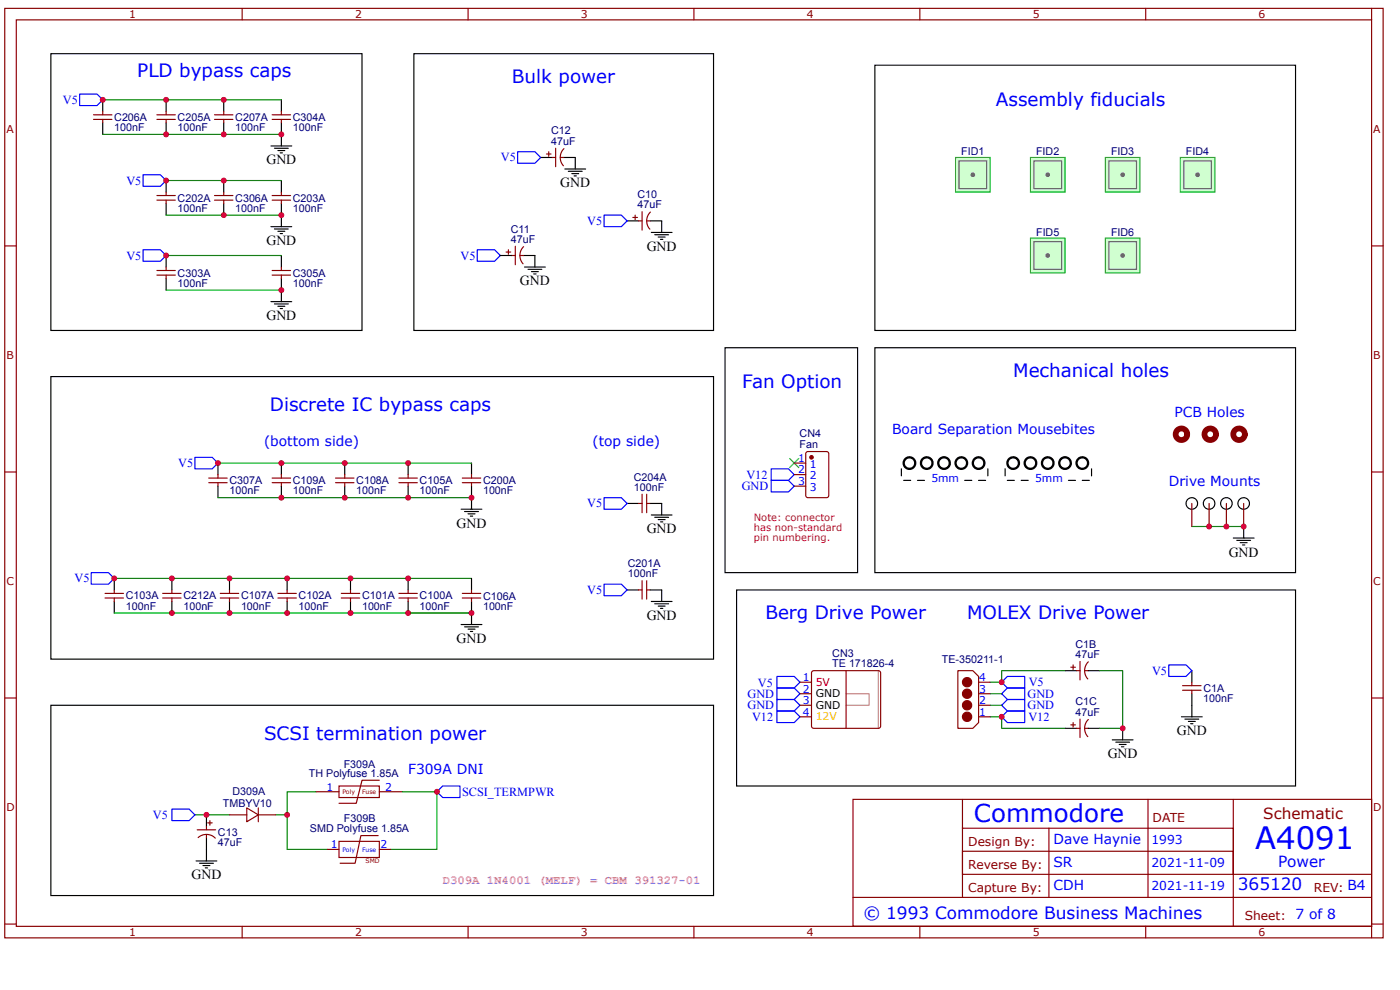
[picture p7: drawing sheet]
<svg xmlns="http://www.w3.org/2000/svg" width="297mm" height="210mm" viewBox="0 0 297 210" stroke-linecap="round" stroke-linejoin="round" font-family="sans-serif">
<g fill="none" stroke="#800" stroke-width=".24">
<path d="M1 1.8h292.4v197h-292.4zM3.5 4.2h287.5v192.2h-287.5zM51.4 1.8v2.4M99.3 1.8v2.4M147.2 1.8v2.4M195.1 1.8v2.4M243.1 1.8v2.4M291 1.8v2.4M19.8 25.3h3.9M19.8 24.3h3.9M21.8 23.6v.7M21.8 25.3v.8"/>
<path d="M33.3 25.3h3.9M33.3 24.3h3.9M35.2 23.6v.7M35.2 25.3v.8M45.5 25.3h3.9M45.5 24.3h3.9M47.5 23.6v.7M47.5 25.3v.8M57.7 25.3h3.9M57.7 24.3h3.9M59.7 23.6v.7M59.7 25.3v.8"/>
<path d="M115.9 32.7h1M116.4 32.2v.9M117.1 33.4h.8M117.9 31.4v3.9M118.9 33.4h.7M119.6 31.5a2.63 2.63 0 0 0-.1 3.6M1 52.1h2.5M33.3 41.5h3.9M33.3 42.4h3.9M33.3 58.3h3.9M33.3 57.3h3.9M35.2 40.7v.8"/>
<path d="M35.2 42.4v.8M35.2 56.6v.7M35.2 58.3v.8M45.5 41.5h3.9M45.5 42.4h3.9M47.5 40.7v.8M47.5 42.4v.8M57.7 41.5h3.9M57.7 42.4h3.9M57.7 58.3h3.9M57.7 57.3h3.9M59.7 40.7v.8"/>
<path d="M59.7 42.4v.8M59.7 56.6v.7M59.7 58.3v.8M107.4 53.4h.9M107.9 52.9v1M108.6 54.2h.7M109.3 52.2v3.9M110.3 54.2h.7M111.1 52.3a2.63 2.63 0 0 0-.1 3.6M134.3 46.1h.9M134.8 45.6v1M135.5 46.8h.7"/>
<path d="M136.2 44.9v3.9M137.2 46.8h.7M138 45a2.63 2.63 0 0 0-.1 3.6M291 52.1h2.4M1 100.1h2.5M44.3 102.3h3.9M44.3 101.4h3.9M46.2 100.6v.8M46.2 102.3v.8M57.7 102.3h3.9M57.7 101.4h3.9M59.7 100.6v.8"/>
<path d="M59.7 102.3v.8M71.2 102.3h3.9M71.2 101.4h3.9M73.1 100.6v.8M73.1 102.3v.8M84.6 102.3h3.9M84.6 101.4h3.9M86.6 100.6v.8M86.6 102.3v.8M98.1 102.3h3.9M98.1 101.4h3.9M100 100.6v.8"/>
<path d="M100 102.3v.8M135.5 106.7h.7M136.2 104.8v3.9M137.2 104.8v3.9M137.2 106.7h.7M252.8 106.7v4.9M256.5 106.7v4.9M260.2 106.7v4.9M263.8 106.7v4.9M291 100.1h2.4M22.3 125.8h3.9M22.3 126.8h3.9"/>
<path d="M24.2 125.1v.7M24.2 126.8v.7M34.5 125.8h3.9M34.5 126.8h3.9M36.5 125.1v.7M36.5 126.8v.7M46.7 125.8h3.9M46.7 126.8h3.9M48.7 125.1v.7M48.7 126.8v.7M59 125.8h3.9M59 126.8h3.9"/>
<path d="M60.9 125.1v.7M60.9 126.8v.7M72.4 125.8h3.9M72.4 126.8h3.9M74.4 125.1v.7M74.4 126.8v.7M84.6 125.8h3.9M84.6 126.8h3.9M86.6 125.1v.7M86.6 126.8v.7M98.1 125.8h3.9M98.1 126.8h3.9"/>
<path d="M100 125.1v.7M100 126.8v.7M135.5 125.1h.7M136.2 123.1v3.9M137.2 123.1v3.9M137.2 125.1h.7M1 148h2.5M227.2 153.7h.9M227.2 141.5h.9M227.7 141v.9M227.7 153.2v1M228.4 154.4h.7"/>
<path d="M228.4 142.2h.7M229.1 140.2v3.9M229.1 152.5v3.9M230.1 154.4h.7M230.1 142.2h.7M230.9 152.5a2.63 2.63 0 0 0-.1 3.7M230.9 140.3a2.63 2.63 0 0 0-.1 3.6M250.9 146.3h3.9M250.9 145.4h3.9M252.8 144.6v.8M252.8 146.3v.8M291 148h2.4"/>
<path d="M41.8 175.9h4M42 177.6a2.63 2.63 0 0 1 3.7 .1M43.8 175.2v.7M43.8 176.9v.7M44 174.5h1M44.5 174v1M48.7 172.8h3.7M52.4 171.3l2.4 1.5-2.4 1.4zM54.8 172.8h3.7M54.8 171.3v2.9M67 167.9h4.9M71.9 166.6h8.6v2.5h-8.6z"/>
<path d="M71.9 178.4h8.6v3.4h-8.6zM80.2 177.2h-3.6l-1.3 5.8h-3.1M80.5 165.4h-3.7l-1.2 4.9h-3.7M80.5 167.9h4.9M181 169.5h110v26.9h-110zM204.2 175.6h57.4v14.7h-57.4zM204.2 169.5v6.1M222.5 175.6v14.7M243.6 169.5v20.8M261.6 169.5v15.9h29.4M1 195.9h2.5M51.4 196.4v2.4"/>
<path d="M69.5 180.1h2.4M80.5 180.1h2.4M99.3 196.4v2.4M147.2 196.4v2.4M181 190.3h23.2M195.1 196.4v2.4M204.2 180.5h57.4v4.9h-57.4zM243.1 196.4v2.4M291 196.4v2.4M291 195.9h2.4M291 190.3h-29.4v6.1"/>
</g>
<g fill="none" stroke="#000" stroke-width=".24">
<path d="M10.8 11.4h66v58.7h-66zM87.8 11.4h63.6v58.7h-63.6zM185.6 13.8h89.2v56.3h-89.2zM21.8 21.2v2.4M21.8 26.1v2.4M35.2 21.2v2.4M35.2 26.1v2.4M35.2 38.3v2.4M47.5 21.2v2.4M47.5 26.1v2.4M47.5 38.3v2.4M57.5 30.9h4.4"/>
<path d="M58.2 31.4h3M59 31.9h1.4M59.4 32.4h.5M59.7 21.2v2.4M59.7 26.1v4.8M59.7 38.3v2.4M114.7 33.4h2.4M119.6 33.4h2.4v2.4M119.8 35.8h4.4M120.6 36.3h2.9M121.3 36.8h1.5M121.8 37.3h.5"/>
<path d="M35.2 43.2v2.4M35.2 54.2v2.4M35.2 59.1v2.4M47.5 43.2v2.4M57.5 48.1h4.4M58.2 48.5h3M59 49h1.4M59.4 49.5h.5M59.7 43.2v4.9M59.7 54.2v2.4M59.7 59.1v4.8M106.1 54.2h2.5"/>
<path d="M111 54.2h2.5v2.4M111.3 56.6h4.4M112 57.1h2.9M112.7 57.6h1.5M113.2 58.1h.5M133 46.8h2.5M137.9 46.8h2.5v2.5M138.2 49.3h4.4M138.9 49.8h2.9M139.6 50.3h1.5M140.1 50.7h.5M10.8 79.8h140.6v59.9h-140.6z"/>
<path d="M57.5 63.9h4.4M58.2 64.4h3M59 64.9h1.4M59.4 65.4h.5M185.6 73.7h89.2v47.7h-89.2zM46.2 98.2v2.4M59.7 98.2v2.4M73.1 98.2v2.4M86.6 98.2v2.4M100 98.2v2.4M46.2 103.1v2.4M59.7 103.1v2.4"/>
<path d="M73.1 103.1v2.4M86.6 103.1v2.4M97.8 108h4.4M98.6 108.4h2.9M99.3 108.9h1.5M99.8 109.4h.5M100 103.1v4.9M133 106.7h2.5M137.9 106.7h2.5v2.5M138.2 109.2h4.4M138.9 109.7h2.9M139.6 110.2h1.5"/>
<path d="M140.1 110.6h.5M261.6 114.1h4.4M262.4 114.6h2.9M263.1 115h1.5M263.6 115.5h.5M263.8 111.6v2.5M24.2 122.6v2.5M24.2 127.5v2.5M36.5 122.6v2.5M36.5 127.5v2.5M48.7 122.6v2.5M48.7 127.5v2.5"/>
<path d="M60.9 122.6v2.5M60.9 127.5v2.5M74.4 122.6v2.5M74.4 127.5v2.5M86.6 122.6v2.5M86.6 127.5v2.5M97.8 132.4h4.4M98.6 132.9h2.9M99.3 133.4h1.5M99.8 133.9h.5M100 122.6v2.5M100 127.5v4.9"/>
<path d="M133 125.1h2.5M137.9 125.1h2.5v2.4M138.2 127.5h4.4M138.9 128h2.9M139.6 128.5h1.5M140.1 129h.5M156.3 125.1h118.5v41.5h-118.5zM10.8 149.5h140.6v40.4h-140.6zM225.9 154.4h2.5M225.9 142.2h2.5M230.8 154.4h2.5M230.8 142.2h2.5"/>
<path d="M236 156.9h4.4M236.7 157.3h2.9M237.4 157.8h1.5M237.9 158.3h.5M238.2 154.4v2.5M250.6 152h4.4M251.4 152.5h2.9M252.1 152.9h1.5M252.6 153.4h.5M252.8 142.2v2.4M252.8 147.1v4.9M43.8 172.8v2.4"/>
<path d="M43.8 177.6v4.9M41.6 182.5h4.4M42.3 183h3M43.1 183.5h1.4M43.6 184h.4"/>
<circle cx="252.8" cy="106.7" r="1.22"/>
<circle cx="256.5" cy="106.7" r="1.22"/>
<circle cx="260.2" cy="106.7" r="1.22"/>
<circle cx="263.8" cy="106.7" r="1.22"/>
</g>
<g fill="none" stroke="#080" stroke-width=".24">
<path d="M21.8 28.5h37.9M21.8 21.2h37.9M35.2 38.3h24.5M35.2 45.6h24.5M35.2 54.2h24.5M35.2 61.5h24.5M46.2 98.2h53.8M46.2 105.5h53.8M252.8 111.6h11M24.2 130h75.8M24.2 122.6h75.8M210.1 152h2.4v2.4h13.4"/>
<path d="M210.1 147.1h2.4M210.1 149.5h2.4M225.9 142.2h-13.4v2.4h-2.4M233.3 142.2h4.9v12.2h-4.9M41.4 172.8h7.3M58.5 172.8h2.4M67 167.9h-6.1v12.2h8.6M85.4 167.9h7.3v12.2h-9.8"/>
</g>
<g fill="none" stroke="#00f" stroke-width=".24">
<path d="M16.9 19.9h3.7l1.2 1.3-1.2 1.2h-3.7zM30.3 37.1h3.7l1.2 1.2-1.2 1.2h-3.7zM109.8 32.2h3.7l1.2 1.2-1.2 1.2h-3.7zM30.3 52.9h3.7l1.2 1.3-1.2 1.2h-3.7zM101.3 52.9h3.6l1.2 1.3-1.2 1.2h-3.6zM128.1 45.6h3.7l1.2 1.2-1.2 1.3h-3.7zM41.4 97h3.6l1.2 1.2-1.2 1.2h-3.6zM128.1 105.5h3.7l1.2 1.2-1.2 1.3h-3.7zM19.3 121.4h3.7l1.2 1.2-1.2 1.3h-3.7zM128.1 123.9h3.7l1.2 1.2-1.2 1.2h-3.7zM212.5 149.5l1.2-1.2h3.7v2.4h-3.7zM213.7 143.4h3.7v2.5h-3.7l-1.2-1.3z"/>
<path d="M213.7 150.7h3.7v2.5h-3.7l-1.2-1.2zM213.7 145.9h3.7v2.4h-3.7l-1.2-1.2zM248 141h3.6l1.2 1.2-1.2 1.2h-3.6zM36.5 171.5h3.6l1.3 1.3-1.3 1.2h-3.6zM92.7 167.9l1.2-1.3h3.7v2.5h-3.7z"/>
</g>
<path d="M251.9 92.1a1.22 1.22 0 0 0-1.8-1.1 1.22 1.22 0 0 0-.1 2.1 1.22 1.22 0 0 0 1.9-.9M258 92.1a1.22 1.22 0 0 0-1.8-1.1 1.22 1.22 0 0 0-.1 2.1 1.22 1.22 0 0 0 1.9-.9M264.1 92.1a1.22 1.22 0 0 0-1.8-1.1 1.22 1.22 0 0 0-.1 2.1 1.22 1.22 0 0 0 1.9-.9" fill="none" stroke="#840000" stroke-width="1.2"/>
<g fill="none" stroke="#000" stroke-width=".49">
<circle cx="192.9" cy="98.2" r="1.22"/>
<circle cx="196.6" cy="98.2" r="1.22"/>
<circle cx="200.3" cy="98.2" r="1.22"/>
<circle cx="203.9" cy="98.2" r="1.22"/>
<circle cx="207.6" cy="98.2" r="1.22"/>
<circle cx="214.9" cy="98.2" r="1.22"/>
<circle cx="218.6" cy="98.2" r="1.22"/>
<circle cx="222.3" cy="98.2" r="1.22"/>
<circle cx="225.9" cy="98.2" r="1.22"/>
<circle cx="229.6" cy="98.2" r="1.22"/>
</g>
<g fill="#000">
<path d="M191.1 99.3l.3 .1v1.5l-.2 .1-.1-.1zM191.6 101.8l1.6-.1 .1 .1-.1 .2h-1.5zM194.6 101.8l1.5-.1 .1 .1-.1 .2h-1.4z"/>
<path d="M209.5 99.3l.2 .1v1.5l-.1 .1-.2-.1zM207.5 101.8l1.6-.1 .1 .1-.1 .2h-1.5zM204.6 101.8l1.5-.1 .2 .1-.2 .2h-1.4z"/>
<path d="M213.1 99.3l.3 .1v1.5l-.2 .1-.1-.1zM213.6 101.8l1.6-.1 .1 .1-.1 .2h-1.5zM216.6 101.8l1.5-.1 .1 .1-.1 .2h-1.4z"/>
<path d="M231.5 99.3l.2 .1v1.5l-.1 .1-.1-.1zM229.5 101.8l1.6-.1 .1 .1-.1 .2h-1.5zM226.6 101.8l1.5-.1 .2 .1-.2 .2h-1.4z"/>
</g>
<path d="M202.7 33.4h7.4v7.3h-7.4z" fill="#d0ffd0"/>
<path d="M202.7 33.4h7.4v7.3h-7.4z" fill="none" stroke="#0c3" stroke-width=".24"/>
<circle cx="206.4" cy="37.1" r=".24" fill="#c0c0c0"/>
<circle cx="206.4" cy="37.1" r=".24" fill="none" stroke="#666" stroke-width=".49"/>
<path d="M203.5 34.1h5.8v5.9h-5.8z" fill="none" stroke="#666" stroke-width=".24"/>
<path d="M218.6 33.4h7.3v7.3h-7.3z" fill="#d0ffd0"/>
<path d="M218.6 33.4h7.3v7.3h-7.3z" fill="none" stroke="#0c3" stroke-width=".24"/>
<circle cx="222.3" cy="37.1" r=".24" fill="#c0c0c0"/>
<circle cx="222.3" cy="37.1" r=".24" fill="none" stroke="#666" stroke-width=".49"/>
<path d="M219.3 34.1h5.9v5.9h-5.9z" fill="none" stroke="#666" stroke-width=".24"/>
<path d="M234.5 33.4h7.3v7.3h-7.3z" fill="#d0ffd0"/>
<path d="M234.5 33.4h7.3v7.3h-7.3z" fill="none" stroke="#0c3" stroke-width=".24"/>
<circle cx="238.2" cy="37.1" r=".24" fill="#c0c0c0"/>
<circle cx="238.2" cy="37.1" r=".24" fill="none" stroke="#666" stroke-width=".49"/>
<path d="M235.2 34.1h5.9v5.9h-5.9z" fill="none" stroke="#666" stroke-width=".24"/>
<path d="M250.4 33.4h7.3v7.3h-7.3z" fill="#d0ffd0"/>
<path d="M250.4 33.4h7.3v7.3h-7.3z" fill="none" stroke="#0c3" stroke-width=".24"/>
<circle cx="254.1" cy="37.1" r=".24" fill="#c0c0c0"/>
<circle cx="254.1" cy="37.1" r=".24" fill="none" stroke="#666" stroke-width=".49"/>
<path d="M251.1 34.1h5.9v5.9h-5.9z" fill="none" stroke="#666" stroke-width=".24"/>
<path d="M218.6 50.5h7.3v7.3h-7.3z" fill="#d0ffd0"/>
<path d="M218.6 50.5h7.3v7.3h-7.3z" fill="none" stroke="#0c3" stroke-width=".24"/>
<circle cx="222.3" cy="54.2" r=".24" fill="#c0c0c0"/>
<circle cx="222.3" cy="54.2" r=".24" fill="none" stroke="#666" stroke-width=".49"/>
<path d="M219.3 51.2h5.9v5.9h-5.9z" fill="none" stroke="#666" stroke-width=".24"/>
<path d="M234.5 50.5h7.3v7.3h-7.3z" fill="#d0ffd0"/>
<path d="M234.5 50.5h7.3v7.3h-7.3z" fill="none" stroke="#0c3" stroke-width=".24"/>
<circle cx="238.2" cy="54.2" r=".24" fill="#c0c0c0"/>
<circle cx="238.2" cy="54.2" r=".24" fill="none" stroke="#666" stroke-width=".49"/>
<path d="M235.2 51.2h5.9v5.9h-5.9z" fill="none" stroke="#666" stroke-width=".24"/>
<path d="M153.8 73.7h28.1v47.7h-28.1zM204.2 151.9a.71 .71 0 0 1 1.2 .2 .71 .71 0 0 1-1.2-.2z" fill="none" stroke="#000" stroke-width=".24"/>
<path d="M163.6 99.4h3.7l1.2 1.2-1.2 1.2h-3.7zM164.8 143.4h3.7l1.2 1.2-1.2 1.3h-3.7zM164.8 150.7h3.7l1.2 1.3-1.2 1.2h-3.7zM164.8 148.3h3.7l1.2 1.2-1.2 1.2h-3.7zM164.8 145.9h3.7l1.2 1.2-1.2 1.2h-3.7z" fill="none" stroke="#00f" stroke-width=".24"/>
<circle cx="205.2" cy="149.5" r=".98" fill="#800"/>
<circle cx="205.2" cy="149.5" r=".98" fill="none" stroke="#800" stroke-width=".24"/>
<circle cx="205.2" cy="147.1" r=".98" fill="#800"/>
<circle cx="205.2" cy="147.1" r=".98" fill="none" stroke="#800" stroke-width=".24"/>
<circle cx="205.2" cy="144.6" r=".98" fill="#800"/>
<circle cx="205.2" cy="144.6" r=".98" fill="none" stroke="#800" stroke-width=".24"/>
<circle cx="205.2" cy="152" r=".98" fill="#800"/>
<g fill="none" stroke="#800" stroke-width=".24">
<path d="M171.1 95.9l.3-.2h3.9l.5 .3v9l-.3 .5h-4.1l-.4-.3-.1-9zM203.2 142.2h3.2l1.2 1.2v9.8l-1.2 1.2h-3.2zM207.6 144.6h2.5M207.6 147.1h2.5M207.6 149.5h2.5M207.6 152h2.5"/>
<circle cx="205.2" cy="152" r=".98"/>
</g>
<path d="M167.5 97.2l2 2zM169.5 97.2l-2 2z" fill="#000"/>
<path d="M167.5 97.2l2 2M169.5 97.2l-2 2" fill="none" stroke="#3c3" stroke-width=".24"/>
<path d="M163.6 101.8h3.7l1.2 1.3-1.2 1.2h-3.7z" fill="none" stroke="#00f" stroke-width=".24"/>
<circle cx="172.2" cy="97" r=".37" fill="#800"/>
<g fill="none" stroke="#800" stroke-width=".24">
<path d="M168.5 98.2h2.4M168.5 100.6h2.4M168.5 103.1h2.4M169.7 144.6h2.5M169.7 147.1h2.5M169.7 149.5h2.5M169.7 152h2.5M172.3 142.3l.3-.1h13.7l.4 .1 .1 .4v11.2l-.1 .4-.4 .1h-13.7l-.3-.1-.1-.4v-11.2zM179.5 142.2v12.2"/>
<circle cx="172.2" cy="97" r=".37"/>
</g>
<path d="M179.5 147.1h4.9v2.4h-4.9M186.3 142.2v12.2" fill="none" stroke="#b88" stroke-width=".24"/>
<g fill="#c00">
<circle cx="212.5" cy="144.6" r=".61"/>
<circle cx="212.5" cy="152" r=".61"/>
<circle cx="86.6" cy="130" r=".61"/>
<circle cx="35.2" cy="54.2" r=".61"/>
<circle cx="21.8" cy="21.2" r=".61"/>
<circle cx="46.2" cy="98.2" r=".61"/>
<circle cx="100" cy="130" r=".61"/>
<circle cx="35.2" cy="21.2" r=".61"/>
<circle cx="35.2" cy="28.5" r=".61"/>
<circle cx="47.5" cy="21.2" r=".61"/>
<circle cx="47.5" cy="28.5" r=".61"/>
<circle cx="59.7" cy="28.5" r=".61"/>
<circle cx="59.7" cy="45.6" r=".61"/>
<circle cx="47.5" cy="38.3" r=".61"/>
<circle cx="47.5" cy="45.6" r=".61"/>
<circle cx="35.2" cy="38.3" r=".61"/>
<circle cx="59.7" cy="61.5" r=".61"/>
<circle cx="59.7" cy="98.2" r=".61"/>
<circle cx="59.7" cy="105.5" r=".61"/>
<circle cx="73.1" cy="98.2" r=".61"/>
<circle cx="73.1" cy="105.5" r=".61"/>
<circle cx="86.6" cy="98.2" r=".61"/>
<circle cx="86.6" cy="105.5" r=".61"/>
<circle cx="100" cy="105.5" r=".61"/>
<circle cx="86.6" cy="122.6" r=".61"/>
<circle cx="74.4" cy="122.6" r=".61"/>
<circle cx="74.4" cy="130" r=".61"/>
<circle cx="60.9" cy="122.6" r=".61"/>
<circle cx="60.9" cy="130" r=".61"/>
<circle cx="48.7" cy="122.6" r=".61"/>
<circle cx="48.7" cy="130" r=".61"/>
<circle cx="36.5" cy="122.6" r=".61"/>
<circle cx="36.5" cy="130" r=".61"/>
<circle cx="24.2" cy="122.6" r=".61"/>
<circle cx="238.2" cy="154.4" r=".61"/>
<circle cx="260.2" cy="111.6" r=".61"/>
<circle cx="256.5" cy="111.6" r=".61"/>
<circle cx="263.8" cy="111.6" r=".61"/>
<circle cx="60.9" cy="172.8" r=".61"/>
<circle cx="92.7" cy="167.9" r=".61"/>
<circle cx="43.8" cy="172.8" r=".61"/>
</g>
<text font-size="6.5" fill="#00f" x="266.3" y="180.1">A4091</text>
<text font-size="5.2" fill="#00f" x="206.6" y="174.4">Commodore</text>
<g font-size="3.9" fill="#00f">
<text x="29.1" y="16.3">PLD bypass caps</text>
<text x="108.6" y="17.5">Bulk power</text>
<text x="211.3" y="22.4">Assembly fiducials</text>
<text x="157.5" y="82.3">Fan Option</text>
<text x="214.9" y="79.8">Mechanical holes</text>
<text x="57.2" y="87.2">Discrete IC bypass caps</text>
<text x="162.4" y="131.2">Berg Drive Power</text>
<text x="205.2" y="131.2">MOLEX Drive Power</text>
<text x="56" y="156.9">SCSI termination power</text>
</g>
<g font-size="3.6" fill="#00f">
<text x="262.6" y="188.6">365120</text>
<text x="183.2" y="194.8">© 1993 Commodore Business Machines</text>
</g>
<text font-size="3.3" fill="#800" x="268" y="173.6">Schematic</text>
<text font-size="3.3" fill="#00f" x="271.2" y="183.8">Power</text>
<g font-size="2.9">
<text x="56.5" y="34.9">GND</text>
<text x="118.9" y="39.7">GND</text>
<text x="56.5" y="52">GND</text>
<text x="137.2" y="53.2">GND</text>
<text x="110.3" y="60.5">GND</text>
<text x="56.5" y="67.9">GND</text>
<text x="96.9" y="111.9">GND</text>
<text x="137.2" y="113.1">GND</text>
<text x="260.7" y="118">GND</text>
<text x="137.2" y="131.4">GND</text>
<text x="96.9" y="136.3">GND</text>
<text x="249.7" y="155.9">GND</text>
<text x="235" y="160.8">GND</text>
<text x="40.6" y="186.4">GND</text>
</g>
<g font-size="2.9" fill="#00f">
<text x="249.2" y="88.4">PCB Holes</text>
<text x="56" y="94.5">(bottom side)</text>
<text x="125.7" y="94.5">(top side)</text>
<text x="189.3" y="92.1">Board Separation Mousebites</text>
<text x="248" y="103.1">Drive Mounts</text>
<text x="86.6" y="164.2">F309A DNI</text>
<text x="223.5" y="178.9">Dave Haynie</text>
<text x="223.5" y="183.8">SR</text>
<text x="223.5" y="188.6">CDH</text>
</g>
<g font-size="2.6" fill="#00f">
<text x="13.4" y="22">V5</text>
<text x="106.3" y="34.2">V5</text>
<text x="26.8" y="39.1">V5</text>
<text x="124.6" y="47.7">V5</text>
<text x="26.8" y="55">V5</text>
<text x="97.7" y="55">V5</text>
<text x="37.8" y="99">V5</text>
<text x="158.3" y="101.5">V12</text>
<text x="124.6" y="107.6">V5</text>
<text x="157.4" y="103.9">GND</text>
<text x="15.8" y="123.5">V5</text>
<text x="124.6" y="125.9">V5</text>
<text x="244.4" y="143">V5</text>
<text x="158.6" y="148">GND</text>
<text x="160.8" y="145.6">V5</text>
<text x="218" y="148">GND</text>
<text x="218.2" y="145.5">V5</text>
<text x="158.6" y="150.4">GND</text>
<text x="159.6" y="152.9">V12</text>
<text x="218" y="150.4">GND</text>
<text x="218.2" y="152.8">V12</text>
<text x="32.4" y="173.6">V5</text>
<text x="98" y="168.7">SCSI_TERMPWR</text>
<text x="244.3" y="178.9">1993</text>
<text x="244.3" y="183.8">2021-11-09</text>
<text x="244.3" y="188.6">2021-11-19</text>
</g>
<g font-size="2.6" fill="#800">
<text x="205.4" y="179.3">Design By:</text>
<text x="244.5" y="174.4">DATE</text>
<text x="205.4" y="184.1">Reverse By:</text>
<text x="205.4" y="189">Capture By:</text>
<text x="278.8" y="189">REV: B4</text>
<text x="264.1" y="195.1">Sheet: 7 of 8</text>
</g>
<text font-size="2.6" fill="#f0f" x="93.9" y="187.4">D309A 1N4001 (MELF) = CBM 391327-01</text>
<g font-size="2.3" fill="#800">
<text x="27.4" y="3.9">1</text>
<text x="75.3" y="3.9">2</text>
<text x="123.3" y="3.9">3</text>
<text x="171.2" y="3.9">4</text>
<text x="219.1" y="3.9">5</text>
<text x="267" y="3.9">6</text>
<text x="1.4" y="28.2">A</text>
<text x="291.3" y="28.2">A</text>
<text x="1.4" y="76.1">B</text>
<text x="291.3" y="76.1">B</text>
<text x="1.4" y="124">C</text>
<text x="291.3" y="124">C</text>
<text x="1.4" y="171.9">D</text>
<text x="291.3" y="171.9">D</text>
<text x="27.4" y="198.5">1</text>
<text x="75.3" y="198.5">2</text>
<text x="123.3" y="198.5">3</text>
<text x="171.2" y="198.5">4</text>
<text x="219.1" y="198.5">5</text>
<text x="267" y="198.5">6</text>
</g>
<g font-size="2.3" fill="#000080">
<text x="24.2" y="27.8">100nF</text>
<text x="24.2" y="25.7">C206A</text>
<text x="37.7" y="27.8">100nF</text>
<text x="37.7" y="25.6">C205A</text>
<text x="49.9" y="27.8">100nF</text>
<text x="49.9" y="25.6">C207A</text>
<text x="62.1" y="27.8">100nF</text>
<text x="62.1" y="25.6">C304A</text>
<text x="116.9" y="28.5">C12</text>
<text x="116.9" y="30.7">47uF</text>
<text x="203.9" y="32.9">FID1</text>
<text x="219.8" y="32.9">FID2</text>
<text x="235.7" y="32.9">FID3</text>
<text x="251.6" y="32.9">FID4</text>
<text x="135.2" y="42">C10</text>
<text x="37.7" y="44.9">100nF</text>
<text x="37.7" y="42.7">C202A</text>
<text x="49.9" y="44.9">100nF</text>
<text x="49.9" y="42.7">C306A</text>
<text x="62.1" y="44.9">100nF</text>
<text x="62.1" y="42.7">C203A</text>
<text x="135.2" y="44.1">47uF</text>
<text x="108.4" y="51.5">47uF</text>
<text x="108.4" y="49.3">C11</text>
<text x="219.8" y="50.1">FID5</text>
<text x="235.7" y="50.1">FID6</text>
<text x="37.7" y="58.7">C303A</text>
<text x="62.1" y="58.6">C305A</text>
<text x="37.7" y="60.8">100nF</text>
<text x="62.1" y="60.8">100nF</text>
<text x="169.6" y="95">Fan</text>
<text x="169.6" y="92.8">CN4</text>
<text x="134.5" y="101.9">C204A</text>
<text x="48.7" y="104.8">100nF</text>
<text x="48.7" y="102.7">C307A</text>
<text x="62.1" y="104.8">100nF</text>
<text x="62.1" y="102.6">C109A</text>
<text x="75.6" y="104.8">100nF</text>
<text x="75.6" y="102.6">C108A</text>
<text x="89" y="104.8">100nF</text>
<text x="89" y="102.6">C105A</text>
<text x="102.5" y="104.8">100nF</text>
<text x="102.5" y="102.7">C200A</text>
<text x="134.5" y="104">100nF</text>
<text x="133.2" y="122.4">100nF</text>
<text x="133.2" y="120.2">C201A</text>
<text x="26.7" y="129.3">100nF</text>
<text x="26.7" y="127.1">C103A</text>
<text x="38.9" y="129.3">100nF</text>
<text x="38.9" y="127.1">C212A</text>
<text x="51.1" y="129.3">100nF</text>
<text x="51.1" y="127.1">C107A</text>
<text x="63.4" y="129.3">100nF</text>
<text x="63.4" y="127.1">C102A</text>
<text x="76.8" y="129.3">100nF</text>
<text x="76.8" y="127.1">C101A</text>
<text x="89" y="129.3">100nF</text>
<text x="89" y="127.1">C100A</text>
<text x="102.5" y="129.3">100nF</text>
<text x="102.5" y="127.1">C106A</text>
<text x="228.2" y="137.3">C1B</text>
<text x="176.6" y="141.5">TE 171826-4</text>
<text x="176.6" y="139.3">CN3</text>
<text x="199.8" y="140.6">TE-350211-1</text>
<text x="228.2" y="139.5">47uF</text>
<text x="228.2" y="149.5">C1C</text>
<text x="255.3" y="148.8">100nF</text>
<text x="255.3" y="146.7">C1A</text>
<text x="228.2" y="151.7">47uF</text>
<text x="65.5" y="164.7">TH Polyfuse 1.85A</text>
<text x="72.9" y="162.8">F309A</text>
<text x="47.3" y="171.1">TMBYV10</text>
<text x="49.3" y="168.6">D309A</text>
<text x="46.2" y="179.4">47uF</text>
<text x="46.2" y="177.2">C13</text>
<text x="65.8" y="176.5">SMD Polyfuse 1.85A</text>
<text x="73" y="174.3">F309B</text>
</g>
<g font-size="2.3" fill="#00f">
<text x="169.4" y="97.9">1</text>
<text x="169.4" y="100.4">2</text>
<text x="171.8" y="99.2">1</text>
<text x="171.8" y="101.6">2</text>
<text x="169.4" y="102.8">3</text>
<text x="171.8" y="104">3</text>
<text x="197.6" y="102.1">5mm</text>
<text x="219.6" y="102.1">5mm</text>
<text x="170.3" y="144.4">1</text>
<text x="170.3" y="146.8">2</text>
<text x="170.3" y="149.3">3</text>
<text x="207.7" y="144.4">4</text>
<text x="207.7" y="146.8">3</text>
<text x="207.7" y="149.3">2</text>
<text x="170.3" y="151.7">4</text>
<text x="207.7" y="151.7">1</text>
<text x="69.2" y="167.6">1</text>
<text x="81.7" y="167.6">2</text>
<text x="70.2" y="179.8">1</text>
<text x="80.7" y="179.8">2</text>
</g>
<text font-size="2.3" fill="#f00" x="173.1" y="145.4">5V</text>
<g font-size="2.3">
<text x="173.1" y="147.8">GND</text>
<text x="173.1" y="150.3">GND</text>
</g>
<text font-size="2.3" fill="#fc0" x="173.1" y="152.7">12V</text>
<g font-size="2.1" fill="#f03">
<text x="159.9" y="110.4">Note: connector</text>
<text x="159.9" y="112.5">has non-standard</text>
<text x="159.9" y="114.6">pin numbering.</text>
</g>
<g font-size="1.3" fill="#800">
<text x="72.6" y="168.4">Poly</text>
<text x="76.8" y="168.4">Fuse</text>
<text x="77.5" y="183">SMD</text>
</g>
<g font-size="1.3" fill="#00f">
<text x="72.6" y="180.6">Poly</text>
<text x="76.8" y="180.6">Fuse</text>
</g>
</svg>
